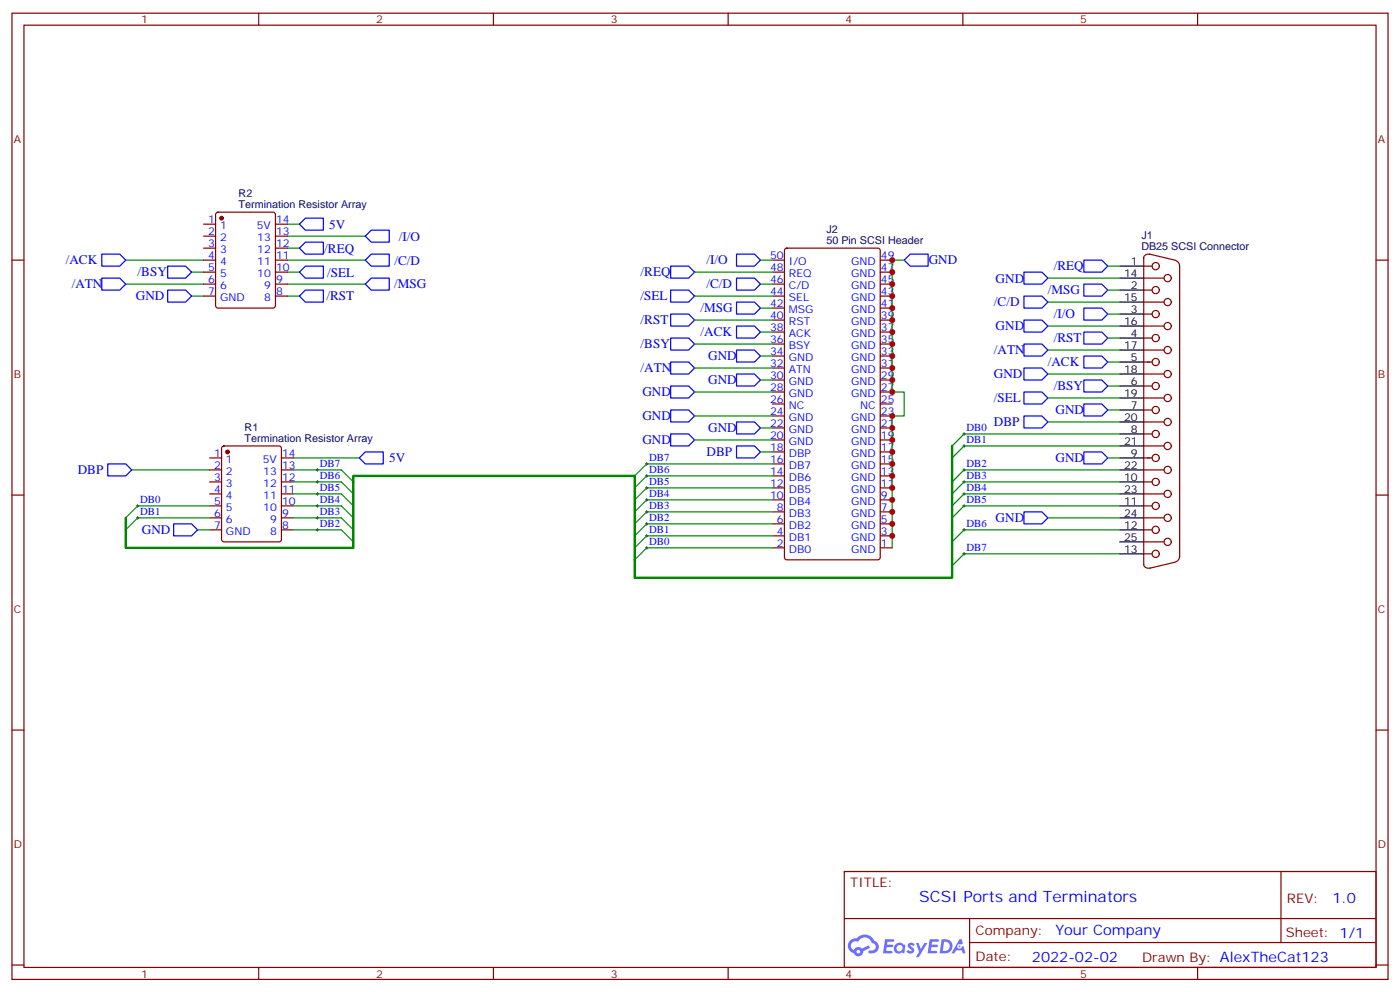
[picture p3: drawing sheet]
<svg xmlns="http://www.w3.org/2000/svg" width="412mm" height="292mm" viewBox="0 0 412 292" stroke-linecap="round" stroke-linejoin="round" font-family="sans-serif">
<g fill="none" stroke="#870000" stroke-width=".35">
<path d="M3.5 3.9h405.4v284.3h-405.4zM7.1 7.4h398.2v277.3h-398.2zM76.2 3.9v3.5M145.3 3.9v3.5M214.5 3.9v3.5M283.6 3.9v3.5M352.8 3.9v3.5M3.5 76.6h3.6M405.3 76.6h3.6M3.5 145.7h3.6M405.3 145.7h3.6M3.5 214.8h3.6"/>
<path d="M405.3 214.8h3.6M248.7 256.5h156.6v28.2h-156.6zM377.3 256.5v20.9M248.7 270.3h156.5M285.6 277.4h119.6M285.6 270.3v14.1M3.5 284h3.6M76.2 284.7v3.5M145.3 284.7v3.5M214.5 284.7v3.5M283.6 284.7v3.5M352.8 284.7v3.5"/>
<path d="M405.3 284h3.6"/>
</g>
<g fill="#5487ff">
<path d="M267.7 277.6a1.22 1.22 0 0 1 1.7 .3l-.4 .6a.47 .47 0 0 0-.3-.4 .47 .47 0 0 0-.5 .2l.1 .2a1.14 1.14 0 0 1 .8 1.8 1.14 1.14 0 0 1-1.9-.1l-.2-.1 .5-.6 .7 .4a.29 .29 0 0 0 .3-.2 .29 .29 0 0 0-.2-.3 1.04 1.04 0 0 1-.6-1.8z"/>
<path d="M260.7 276.4h2.4l.3 .2-.2 .5h-1.8l-.1 .9h1.5l.3 .4-.3 .3h-1.6l-.2 1.1 1.7 .1 .2 .3-.2 .3-2.6 .1z"/>
<path d="M273.8 276.4h2.4l.3 .2-.1 .5h-1.8l-.2 .9h1.6l.3 .4-.4 .3h-1.6l-.1 1.1 1.7 .1 .2 .3-.2 .3h-2.6z"/>
<path d="M282.6 276.4h.7l.3 1.3-.6 .3a.69 .69 0 0 0-1 .2 .69 .69 0 0 0 .4 1 .69 .69 0 0 0 .9-.6l.5-.3 .6 2.2h-.8l-.2-.8h-1.8l-.5 .8h-.8z"/>
<path d="M269.8 277.5h.8l.6 1.8 1.1-1.8h.9l-2.6 4.2h-.8l.9-1.6z"/>
<path d="M277.4 276.4l-.6 4.2h1.3a2.11 2.11 0 0 0 2.5-2.2 2.11 2.11 0 0 0-2.5-2zM278.1 277.1a1.39 1.39 0 0 1 1.7 1.5 1.39 1.39 0 0 1-1.8 1.2h-.3z"/>
<path d="M263.7 278a1.54 1.54 0 0 0-.1 2.2 1.54 1.54 0 0 0 2.2 .1l.6 .3 .3-2.3-.2-.3h-.4a1.49 1.49 0 0 0-2.4 0zM264 279a.94 .94 0 0 1 1.8 0 .94 .94 0 0 1-1.8 0z"/>
<path d="M250.4 276.8a2.18 2.18 0 0 0 1.1 3.7 1.44 1.44 0 0 0 1.6 .9 1.44 1.44 0 0 0 1.2-1.5l2-1-.5-.7-1.9 1a1.47 1.47 0 0 0-2.4 .4 1.39 1.39 0 0 1-.7-1.9 1.39 1.39 0 0 1 2-.5 2.12 2.12 0 0 1 2.2-1.3 2.12 2.12 0 0 1 1.9 1.7 1.14 1.14 0 0 1 1.1 1.4 1.14 1.14 0 0 1-1.7 .7 .43 .43 0 0 0-.5 .4 .43 .43 0 0 0 .4 .5 1.98 1.98 0 0 0 2.5-1.3 1.98 1.98 0 0 0-1.2-2.5 3.1 3.1 0 0 0-5.3-.7l-.9 .1zM252.3 280.1a.55 .55 0 0 1 1.1 0 .55 .55 0 0 1-1.1 0z"/>
<circle cx="282.6" cy="278.5" r=".26"/>
</g>
<g fill="none" stroke="#870000" stroke-width=".35">
<path d="M60 76.6h3.5M60 66h3.5M60 69.5h3.5M60 73h3.5M63.7 62.6l.5-.2h16.2l.7 .5v27.1l-.4 .6-16.5 .1-.6-.5-.1-27.1zM81.1 76.6h3.6M81.1 66h3.6M81.1 69.5h3.6M81.1 73h3.6M227.5 76.6h3.6M231.3 73.2l.5-.2h26.8l.6 .5 .1 90.5-.5 .7h-27l-.7-.4v-90.6zM259.3 76.6h3.5"/>
<path d="M336.9 75.8v90.4M336.9 78.3h2.5M338.7 74.8l7.4 1.8M338.8 74.9a1.31 1.31 0 0 0-1.9 1.1M346.2 76.6a1.77 1.77 0 0 1 1.3 1.7v85.4a1.77 1.77 0 0 1-1.3 1.7M60 80.1h3.5M60 83.6h3.5M60 87.1h3.5M81.1 80.1h3.6M81.1 83.6h3.6M81.1 87.1h3.6M227.5 80.1h3.6"/>
<path d="M227.5 83.6h3.6M227.5 87.1h3.6M227.5 90.7h3.6M227.5 94.2h3.6M227.5 97.7h3.6M259.3 80.1h3.5M259.3 83.6h3.5M259.3 87.1h3.5M259.3 90.7h3.5M259.3 94.2h3.5M259.3 97.7h3.5M336.9 96h6"/>
<path d="M336.9 88.9h6M336.9 99.5h2.5M336.9 81.8h6M336.9 92.4h2.5M336.9 85.4h2.5M227.5 101.2h3.6M227.5 104.8h3.6M227.5 108.3h3.6M227.5 111.8h3.6M227.5 115.4h3.6M227.5 118.9h3.6M259.3 101.2h3.5"/>
<path d="M259.3 104.8h3.5M259.3 108.3h3.5M259.3 111.8h3.5M259.3 115.4h3.5M259.3 118.9h3.5M336.9 117.1h6M336.9 110.1h6M336.9 113.6h2.5M336.9 106.5h2.5M336.9 103h6M61.7 138.3h3.6M61.7 134.8h3.6"/>
<path d="M65.5 131.4l.5-.2h16.2l.6 .5 .1 27.1-.5 .6-16.4 .1-.7-.5v-27.1zM82.9 138.3h3.5M82.9 134.8h3.5M227.5 136.5h3.6M227.5 133h3.6M227.5 129.5h3.6M227.5 125.9h3.6M227.5 122.4h3.6M259.3 136.5h3.5M259.3 133h3.5M259.3 129.5h3.5M259.3 125.9h3.5"/>
<path d="M259.3 122.4h3.5M336.9 138.3h6M336.9 134.8h2.5M336.9 131.2h6M336.9 124.2h6M336.9 127.7h2.5M336.9 120.6h2.5M61.7 152.4h3.6M61.7 155.9h3.6M61.7 145.3h3.6M61.7 148.9h3.6M61.7 141.8h3.6"/>
<path d="M82.9 152.4h3.5M82.9 155.9h3.5M82.9 145.3h3.5M82.9 148.9h3.5M82.9 141.8h3.5M227.5 157.7h3.6M227.5 154.2h3.6M227.5 150.6h3.6M227.5 147.1h3.6M227.5 143.6h3.6M227.5 140.1h3.6M259.3 157.7h3.5"/>
<path d="M259.3 154.2h3.5M259.3 150.6h3.5M259.3 147.1h3.5M259.3 143.6h3.5M259.3 140.1h3.5M336.9 159.5h6M336.9 152.4h6M336.9 155.9h2.5M336.9 145.3h6M336.9 148.9h2.5M336.9 141.8h2.5M227.5 161.2h3.6"/>
<path d="M259.3 161.2h3.5M336.9 163h2.5M336.9 166a1.41 1.41 0 0 0 1.9 1.1M346.1 165.5l-7.4 1.7"/>
<circle cx="340.4" cy="78.3" r="1.06"/>
<circle cx="340.4" cy="85.4" r="1.06"/>
<circle cx="340.4" cy="92.4" r="1.06"/>
<circle cx="340.4" cy="99.5" r="1.06"/>
<circle cx="344" cy="96" r="1.06"/>
<circle cx="344" cy="81.8" r="1.06"/>
<circle cx="344" cy="88.9" r="1.06"/>
<circle cx="340.4" cy="113.6" r="1.06"/>
<circle cx="340.4" cy="106.5" r="1.06"/>
<circle cx="344" cy="117.1" r="1.06"/>
<circle cx="344" cy="110.1" r="1.06"/>
<circle cx="344" cy="103" r="1.06"/>
<circle cx="340.4" cy="120.6" r="1.06"/>
<circle cx="340.4" cy="134.8" r="1.06"/>
<circle cx="340.4" cy="127.7" r="1.06"/>
<circle cx="344" cy="131.2" r="1.06"/>
<circle cx="344" cy="124.2" r="1.06"/>
<circle cx="344" cy="138.3" r="1.06"/>
<circle cx="340.4" cy="141.8" r="1.06"/>
<circle cx="340.4" cy="148.9" r="1.06"/>
<circle cx="340.4" cy="155.9" r="1.06"/>
<circle cx="344" cy="159.5" r="1.06"/>
<circle cx="344" cy="145.3" r="1.06"/>
<circle cx="344" cy="152.4" r="1.06"/>
<circle cx="340.4" cy="163" r="1.06"/>
</g>
<g fill="none" stroke="#000" stroke-width=".35">
<path d="M329.8 78.3h7.1M329.8 96h7.1M329.8 88.9h7.1M329.8 81.8h7.1M329.8 99.5h7.1M329.8 92.4h7.1M329.8 85.4h7.1M329.8 117.1h7.1M329.8 110.1h7.1M329.8 103h7.1M329.8 113.6h7.1M329.8 106.5h7.1"/>
<path d="M329.8 138.3h7.1M329.8 131.2h7.1M329.8 124.2h7.1M329.8 134.8h7.1M329.8 127.7h7.1M329.8 120.6h7.1M329.8 159.5h7.1M329.8 152.4h7.1M329.8 145.3h7.1M329.8 155.9h7.1M329.8 148.9h7.1M329.8 141.8h7.1"/>
<path d="M329.8 163h7.1"/>
</g>
<g fill="none" stroke="#008700" stroke-width=".35">
<path d="M37 76.6h23M84.7 73h3.5M84.7 76.6h22.9M84.7 69.5h22.9M84.7 66h3.5M224 76.6h3.5M266.3 76.6h-3.5v38.8h3.5v7h-3.5v38.8M326.3 78.3h3.5M37 83.6h23M56.4 87.1h3.6M56.4 80.1h3.6M84.7 87.1h3.5"/>
<path d="M84.7 83.6h22.9M84.7 80.1h3.5M204.6 87.1h22.9M204.6 80.1h22.9M204.6 94.2h22.9M224 83.6h3.5M224 90.7h3.5M224 97.7h3.5M308.7 81.8h21.1M308.7 88.9h21.1M308.7 96h21.1M326.3 85.4h3.5"/>
<path d="M326.3 92.4h3.5M326.3 99.5h3.5M204.6 101.2h22.9M204.6 108.3h22.9M204.6 115.4h22.9M224 104.8h3.5M224 111.8h3.5M308.7 103h21.1M308.7 110.1h21.1M308.7 117.1h21.1M326.3 106.5h3.5M326.3 113.6h3.5"/>
<path d="M38.8 138.3h22.9M86.4 138.3h14.1l3.6 3.5M86.4 134.8h19.4M204.6 122.4h22.9M204.6 129.5h22.9M224 125.9h3.5M224 133h3.5M227.5 136.5h-37l-3.5 3.6M308.7 124.2h21.1M326.3 134.8h3.5M326.3 120.6h3.5M329.8 138.3h-45.8l-3.5 3.5"/>
<path d="M329.8 131.2h-45.8l-3.5 3.6M329.8 127.7h-45.8l-3.5 3.5M58.2 155.9h3.5M61.7 152.4h-21.1l-3.6 3.5M61.7 148.9h-21.1l-3.6 3.5M86.4 152.4h14.1l3.6 3.5M86.4 155.9h14.1l3.6 3.6M86.4 148.9h14.1l3.6 3.5M86.4 145.3h14.1l3.6 3.6M86.4 141.8h14.1l3.6 3.5M227.5 157.7h-37l-3.5 3.5M227.5 154.2h-37l-3.5 3.5"/>
<path d="M227.5 150.6h-37l-3.5 3.6M227.5 147.1h-37l-3.5 3.5M227.5 143.6h-37l-3.5 3.5M227.5 140.1h-37l-3.5 3.5M308.7 152.4h21.1M329.8 155.9h-45.8l-3.5 3.6M329.8 148.9h-45.8l-3.5 3.5M329.8 145.3h-45.8l-3.5 3.6M329.8 141.8h-45.8l-3.5 3.5M227.5 161.2h-37l-3.5 3.5M329.8 163h-45.8l-3.5 3.5"/>
</g>
<g fill="none" stroke="#00f" stroke-width=".35">
<path d="M30 74.8h5.3l1.7 1.8-1.7 1.7h-5.3zM49.4 78.3h5.3l1.7 1.8-1.7 1.7h-5.3zM88.2 73l1.8-1.7h5.2v3.5h-5.2zM88.2 66l1.8-1.8h5.2v3.5h-5.2zM107.6 76.6l1.8-1.8h5.3v3.5h-5.3zM107.6 69.5l1.8-1.8h5.3v3.6h-5.3zM197.6 78.3h5.2l1.8 1.8-1.8 1.7h-5.2zM217 74.8h5.2l1.8 1.8-1.8 1.7h-5.2zM266.3 76.6l1.8-1.8h5.3v3.5h-5.3zM319.3 76.6h5.3l1.7 1.7-1.7 1.8h-5.3zM30 81.8h5.3l1.7 1.8-1.7 1.8h-5.3zM49.4 85.4h5.3l1.7 1.7-1.7 1.8h-5.3z"/>
<path d="M88.2 87.1l1.8-1.7h5.2v3.5h-5.2zM88.2 80.1l1.8-1.8h5.2v3.5h-5.2zM107.6 83.6l1.8-1.8h5.3v3.6h-5.3zM197.6 85.4h5.2l1.8 1.7-1.8 1.8h-5.2zM197.6 92.4h5.2l1.8 1.8-1.8 1.8h-5.2zM197.6 99.5h5.2l1.8 1.7-1.8 1.8h-5.2zM217 81.8h5.2l1.8 1.8-1.8 1.8h-5.2zM217 88.9h5.2l1.8 1.8-1.8 1.7h-5.2zM217 96h5.2l1.8 1.7-1.8 1.8h-5.2zM301.6 80.1h5.3l1.8 1.7-1.8 1.8h-5.3zM301.6 87.1h5.3l1.8 1.8-1.8 1.8h-5.3zM301.6 94.2h5.3l1.8 1.8-1.8 1.7h-5.3z"/>
<path d="M319.3 83.6h5.3l1.7 1.8-1.7 1.7h-5.3zM319.3 90.7h5.3l1.7 1.7-1.7 1.8h-5.3zM319.3 97.7h5.3l1.7 1.8-1.7 1.7h-5.3zM197.6 106.5h5.2l1.8 1.8-1.8 1.8h-5.2zM197.6 113.6h5.2l1.8 1.8-1.8 1.7h-5.2zM217 103h5.2l1.8 1.8-1.8 1.7h-5.2zM217 110.1h5.2l1.8 1.7-1.8 1.8h-5.2zM301.6 101.2h5.3l1.8 1.8-1.8 1.8h-5.3zM301.6 108.3h5.3l1.8 1.8-1.8 1.7h-5.3zM301.6 115.4h5.3l1.8 1.7-1.8 1.8h-5.3zM319.3 104.8h5.3l1.7 1.7-1.7 1.8h-5.3zM319.3 111.8h5.3l1.7 1.8-1.7 1.8h-5.3z"/>
<path d="M319.3 118.9h5.3l1.7 1.7-1.7 1.8h-5.3zM31.7 136.5h5.3l1.8 1.8-1.8 1.8h-5.3zM105.8 134.8l1.8-1.8h5.3v3.5h-5.3zM197.6 120.6h5.2l1.8 1.8-1.8 1.8h-5.2zM197.6 127.7h5.2l1.8 1.8-1.8 1.7h-5.2zM217 124.2h5.2l1.8 1.7-1.8 1.8h-5.2zM217 131.2h5.2l1.8 1.8-1.8 1.8h-5.2zM301.6 122.4h5.3l1.8 1.8-1.8 1.7h-5.3zM319.3 133h5.3l1.7 1.8-1.7 1.7h-5.3zM51.2 154.2h5.2l1.8 1.7-1.8 1.8h-5.2zM301.6 150.6h5.3l1.8 1.8-1.8 1.8h-5.3z"/>
</g>
<g fill="#870000" stroke="#870000" stroke-width=".35">
<circle cx="65.3" cy="64.2" r=".53"/>
<circle cx="67" cy="133" r=".53"/>
</g>
<g fill="none" stroke="#000" stroke-width=".29">
<path d="M93.1 138.3h.7M93.5 137.9v.7M190.1 136.5h.8M190.5 136.2v.7M190.5 139.7v.7M283.6 127.7h.7M283.6 131.2h.7M283.6 138.3h.7M284 127.4v.7M284 130.9v.7M284 137.9v.7M40.2 148.9h.7"/>
<path d="M40.2 152.4h.7M40.6 148.5v.7M40.6 152v.8M93.1 141.8h.7M93.1 145.3h.7M93.1 148.9h.7M93.1 155.9h.7M93.1 152.4h.7M93.5 141.5v.7M93.5 145v.7M93.5 148.5v.7M93.5 152v.8"/>
<path d="M93.5 155.6v.7M190.1 157.7h.8M190.1 154.2h.8M190.1 150.6h.8M190.1 147.1h.8M190.1 143.6h.8M190.1 140.1h.8M190.5 143.2v.7M190.5 146.8v.7M190.5 150.3v.7M190.5 153.8v.7M190.5 157.3v.7"/>
<path d="M283.6 141.8h.7M283.6 145.3h.7M283.6 148.9h.7M283.6 155.9h.7M284 141.5v.7M284 145v.7M284 148.5v.7M284 155.6v.7M190.1 161.2h.8M190.5 160.9v.7M283.6 163h.7M284 162.6v.7"/>
</g>
<path d="M280.5 131.2v38.8h-93.5v-29.9h-82.9v21.1h-67.1v-8.8" fill="none" stroke="#008700" stroke-width=".71"/>
<g fill="#c00">
<circle cx="262.8" cy="157.7" r=".88"/>
<circle cx="262.8" cy="154.2" r=".88"/>
<circle cx="262.8" cy="150.6" r=".88"/>
<circle cx="262.8" cy="147.1" r=".88"/>
<circle cx="262.8" cy="143.6" r=".88"/>
<circle cx="262.8" cy="140.1" r=".88"/>
<circle cx="262.8" cy="136.5" r=".88"/>
<circle cx="262.8" cy="133" r=".88"/>
<circle cx="262.8" cy="129.5" r=".88"/>
<circle cx="262.8" cy="125.9" r=".88"/>
<circle cx="262.8" cy="122.4" r=".88"/>
<circle cx="262.8" cy="115.4" r=".88"/>
<circle cx="262.8" cy="111.8" r=".88"/>
<circle cx="262.8" cy="108.3" r=".88"/>
<circle cx="262.8" cy="104.8" r=".88"/>
<circle cx="262.8" cy="101.2" r=".88"/>
<circle cx="262.8" cy="97.7" r=".88"/>
<circle cx="262.8" cy="94.2" r=".88"/>
<circle cx="262.8" cy="90.7" r=".88"/>
<circle cx="262.8" cy="87.1" r=".88"/>
<circle cx="262.8" cy="83.6" r=".88"/>
<circle cx="262.8" cy="80.1" r=".88"/>
<circle cx="262.8" cy="76.6" r=".88"/>
</g>
<text font-size="4.6" fill="#00f" x="270.8" y="265.5">SCSI Ports and Terminators</text>
<g font-size="4.2" fill="#00f">
<text x="392.5" y="265.7">1.0</text>
<text x="310.9" y="275.3">Your Company</text>
<text x="304" y="283.1">2022-02-02</text>
</g>
<g font-size="3.9" fill="#00f">
<text x="97" y="67.2">5V</text>
<text x="117.4" y="70.8">/I/O</text>
<text x="19.4" y="77.8">/ACK</text>
<text x="95.5" y="74.3">/REQ</text>
<text x="116.2" y="77.8">/C/D</text>
<text x="208.1" y="77.8">/I/O</text>
<text x="273.6" y="77.8">GND</text>
<text x="40.5" y="81.4">/BSY</text>
<text x="96.4" y="81.4">/SEL</text>
<text x="188.7" y="81.4">/REQ</text>
<text x="293.3" y="83.1">GND</text>
<text x="310.4" y="79.6">/REQ</text>
<text x="21.1" y="84.9">/ATN</text>
<text x="40" y="88.4">GND</text>
<text x="96.1" y="88.4">/RST</text>
<text x="116.1" y="84.9">/MSG</text>
<text x="188.7" y="88.4">/SEL</text>
<text x="208.1" y="84.9">/C/D</text>
<text x="308.7" y="86.6">/MSG</text>
<text x="188.7" y="95.5">/RST</text>
<text x="206.3" y="91.9">/MSG</text>
<text x="292.8" y="90.2">/C/D</text>
<text x="310.4" y="93.7">/I/O</text>
<text x="206.3" y="99">/ACK</text>
<text x="293.3" y="97.3">GND</text>
<text x="310.4" y="100.8">/RST</text>
<text x="188.7" y="102.5">/BSY</text>
<text x="208.6" y="106.1">GND</text>
<text x="292.8" y="104.3">/ATN</text>
<text x="308.7" y="107.8">/ACK</text>
<text x="188.7" y="109.6">/ATN</text>
<text x="208.6" y="113.1">GND</text>
<text x="292.8" y="111.3">GND</text>
<text x="189.2" y="116.7">GND</text>
<text x="292.8" y="118.4">/SEL</text>
<text x="310.4" y="114.9">/BSY</text>
<text x="189.2" y="123.7">GND</text>
<text x="292.8" y="125.4">DBP</text>
<text x="310.9" y="121.9">GND</text>
<text x="189.2" y="130.8">GND</text>
<text x="208.6" y="127.2">GND</text>
<text x="114.6" y="136">5V</text>
<text x="208.1" y="134.3">DBP</text>
<text x="310.9" y="136.1">GND</text>
<text x="22.9" y="139.6">DBP</text>
<text x="293.3" y="153.7">GND</text>
<text x="41.8" y="157.2">GND</text>
</g>
<g font-size="3.9" fill="#800">
<text x="250.5" y="261.1">TITLE:</text>
<text x="379.1" y="265.7">REV:</text>
<text x="287.4" y="275.3">Company:</text>
<text x="378.7" y="275.9">Sheet: 1/1</text>
<text x="287.4" y="282.9">Date:</text>
<text x="336.4" y="283">Drawn By: AlexTheCat123</text>
</g>
<g font-size="3.2" fill="#800">
<text x="41.6" y="6.9">1</text>
<text x="110.8" y="6.9">2</text>
<text x="179.9" y="6.9">3</text>
<text x="249.1" y="6.9">4</text>
<text x="318.2" y="6.9">5</text>
<text x="4.1" y="42">A</text>
<text x="405.9" y="42">A</text>
<text x="4.1" y="111.1">B</text>
<text x="405.9" y="111.1">B</text>
<text x="4.1" y="180.3">C</text>
<text x="405.9" y="180.3">C</text>
<text x="4.1" y="249.4">D</text>
<text x="405.9" y="249.4">D</text>
<text x="41.6" y="287.7">1</text>
<text x="110.8" y="287.7">2</text>
<text x="179.9" y="287.7">3</text>
<text x="249.1" y="287.7">4</text>
<text x="318.2" y="287.7">5</text>
</g>
<g font-size="3.2" fill="#000080">
<text x="70.3" y="58">R2</text>
<text x="70.3" y="61.2">Termination Resistor Array</text>
<text x="243.4" y="71.8">50 Pin SCSI Header</text>
<text x="243.4" y="68.5">J2</text>
<text x="336.2" y="70.3">J1</text>
<text x="336.2" y="73.6">DB25 SCSI Connector</text>
<text x="72" y="130">Termination Resistor Array</text>
<text x="72" y="126.8">R1</text>
</g>
<g font-size="3.2" fill="#00f">
<text x="61.3" y="65.6">1</text>
<text x="81.3" y="65.6">14</text>
<text x="61.3" y="69.1">2</text>
<text x="64.8" y="67.4">1</text>
<text x="64.8" y="70.9">2</text>
<text x="75.6" y="67.4">5V</text>
<text x="75.8" y="70.9">13</text>
<text x="81.3" y="69.1">13</text>
<text x="61.3" y="72.7">3</text>
<text x="61.3" y="76.2">4</text>
<text x="64.8" y="74.4">3</text>
<text x="64.8" y="78">4</text>
<text x="75.8" y="78">11</text>
<text x="75.8" y="74.4">12</text>
<text x="81.3" y="76.2">11</text>
<text x="81.3" y="72.7">12</text>
<text x="226.9" y="76.2">50</text>
<text x="232.4" y="78">I/O</text>
<text x="250.7" y="78">GND</text>
<text x="259.5" y="76.2">49</text>
<text x="61.3" y="79.7">5</text>
<text x="61.3" y="83.3">6</text>
<text x="64.8" y="81.5">5</text>
<text x="75.8" y="81.5">10</text>
<text x="81.3" y="83.3">9</text>
<text x="81.3" y="79.7">10</text>
<text x="226.9" y="79.7">48</text>
<text x="226.9" y="83.3">46</text>
<text x="232.4" y="81.5">REQ</text>
<text x="250.7" y="81.5">GND</text>
<text x="259.5" y="83.3">45</text>
<text x="259.5" y="79.7">47</text>
<text x="61.3" y="86.8">7</text>
<text x="64.8" y="85">6</text>
<text x="64.8" y="88.5">GND</text>
<text x="77.8" y="88.5">8</text>
<text x="77.8" y="85">9</text>
<text x="81.3" y="86.8">8</text>
<text x="226.9" y="86.8">44</text>
<text x="232.4" y="85">C/D</text>
<text x="232.4" y="88.5">SEL</text>
<text x="250.7" y="88.5">GND</text>
<text x="250.7" y="85">GND</text>
<text x="259.5" y="86.8">43</text>
<text x="226.9" y="90.3">42</text>
<text x="226.9" y="93.8">40</text>
<text x="232.4" y="92.1">MSG</text>
<text x="232.4" y="95.6">RST</text>
<text x="250.7" y="95.6">GND</text>
<text x="250.7" y="92.1">GND</text>
<text x="259.5" y="93.8">39</text>
<text x="259.5" y="90.3">41</text>
<text x="226.9" y="97.4">38</text>
<text x="226.9" y="100.9">36</text>
<text x="232.4" y="99.1">ACK</text>
<text x="250.7" y="99.1">GND</text>
<text x="259.5" y="100.9">35</text>
<text x="259.5" y="97.4">37</text>
<text x="226.9" y="104.4">34</text>
<text x="226.9" y="107.9">32</text>
<text x="232.4" y="102.7">BSY</text>
<text x="232.4" y="106.2">GND</text>
<text x="250.7" y="106.2">GND</text>
<text x="250.7" y="102.7">GND</text>
<text x="259.5" y="107.9">31</text>
<text x="259.5" y="104.4">33</text>
<text x="226.9" y="111.5">30</text>
<text x="232.4" y="109.7">ATN</text>
<text x="232.4" y="113.2">GND</text>
<text x="250.7" y="113.2">GND</text>
<text x="250.7" y="109.7">GND</text>
<text x="259.5" y="111.5">29</text>
<text x="226.9" y="115">28</text>
<text x="226.9" y="118.5">26</text>
<text x="232.4" y="116.8">GND</text>
<text x="250.7" y="116.8">GND</text>
<text x="259.5" y="118.5">25</text>
<text x="259.5" y="115">27</text>
<text x="226.9" y="122.1">24</text>
<text x="226.9" y="125.6">22</text>
<text x="232.4" y="120.3">NC</text>
<text x="232.4" y="123.8">GND</text>
<text x="250.7" y="123.8">GND</text>
<text x="253.4" y="120.3">NC</text>
<text x="259.5" y="125.6">21</text>
<text x="259.5" y="122.1">23</text>
<text x="226.9" y="129.1">20</text>
<text x="232.4" y="127.4">GND</text>
<text x="232.4" y="130.9">GND</text>
<text x="250.7" y="130.9">GND</text>
<text x="250.7" y="127.4">GND</text>
<text x="259.5" y="129.1">19</text>
<text x="284.7" y="126.8">DB0</text>
<text x="284.7" y="130.4">DB1</text>
<text x="63.1" y="134.4">1</text>
<text x="63.1" y="137.9">2</text>
<text x="66.6" y="136.2">1</text>
<text x="77.4" y="136.2">5V</text>
<text x="83.1" y="137.9">13</text>
<text x="83.1" y="134.4">14</text>
<text x="94.2" y="137.4">DB7</text>
<text x="191.2" y="135.6">DB7</text>
<text x="226.9" y="132.6">18</text>
<text x="226.9" y="136.2">16</text>
<text x="232.4" y="134.4">DBP</text>
<text x="232.4" y="137.9">DB7</text>
<text x="250.7" y="137.9">GND</text>
<text x="250.7" y="134.4">GND</text>
<text x="259.5" y="136.2">15</text>
<text x="259.5" y="132.6">17</text>
<text x="284.7" y="137.4">DB2</text>
<text x="63.1" y="141.5">3</text>
<text x="66.6" y="139.7">2</text>
<text x="66.6" y="143.2">3</text>
<text x="77.6" y="143.2">12</text>
<text x="77.6" y="139.7">13</text>
<text x="83.1" y="141.5">12</text>
<text x="94.2" y="140.9">DB6</text>
<text x="191.2" y="142.7">DB5</text>
<text x="191.2" y="139.2">DB6</text>
<text x="226.9" y="139.7">14</text>
<text x="226.9" y="143.2">12</text>
<text x="232.4" y="141.5">DB6</text>
<text x="250.7" y="141.5">GND</text>
<text x="259.5" y="143.2">11</text>
<text x="259.5" y="139.7">13</text>
<text x="284.7" y="140.9">DB3</text>
<text x="41.3" y="148">DB0</text>
<text x="63.1" y="145">4</text>
<text x="63.1" y="148.5">5</text>
<text x="66.6" y="146.8">4</text>
<text x="77.6" y="146.8">11</text>
<text x="83.1" y="148.5">10</text>
<text x="83.1" y="145">11</text>
<text x="94.2" y="148">DB4</text>
<text x="94.2" y="144.5">DB5</text>
<text x="191.2" y="149.8">DB3</text>
<text x="191.2" y="146.2">DB4</text>
<text x="226.9" y="146.8">10</text>
<text x="232.4" y="145">DB5</text>
<text x="232.4" y="148.5">DB4</text>
<text x="250.7" y="148.5">GND</text>
<text x="250.7" y="145">GND</text>
<text x="259.5" y="146.8">9</text>
<text x="284.7" y="144.5">DB4</text>
<text x="284.7" y="148">DB5</text>
<text x="41.3" y="151.5">DB1</text>
<text x="63.1" y="152">6</text>
<text x="63.1" y="155.6">7</text>
<text x="66.6" y="150.3">5</text>
<text x="66.6" y="153.8">6</text>
<text x="77.6" y="150.3">10</text>
<text x="79.6" y="153.8">9</text>
<text x="83.1" y="155.6">8</text>
<text x="83.1" y="152">9</text>
<text x="94.2" y="155">DB2</text>
<text x="94.2" y="151.5">DB3</text>
<text x="191.2" y="153.3">DB2</text>
<text x="228.9" y="150.3">8</text>
<text x="228.9" y="153.8">6</text>
<text x="232.4" y="152">DB3</text>
<text x="232.4" y="155.6">DB2</text>
<text x="250.7" y="155.6">GND</text>
<text x="250.7" y="152">GND</text>
<text x="259.5" y="153.8">5</text>
<text x="259.5" y="150.3">7</text>
<text x="284.7" y="155">DB6</text>
<text x="66.6" y="157.3">GND</text>
<text x="79.6" y="157.3">8</text>
<text x="191.2" y="160.3">DB0</text>
<text x="191.2" y="156.8">DB1</text>
<text x="228.9" y="157.3">4</text>
<text x="228.9" y="160.9">2</text>
<text x="232.4" y="159.1">DB1</text>
<text x="250.7" y="159.1">GND</text>
<text x="259.5" y="160.9">1</text>
<text x="259.5" y="157.3">3</text>
<text x="232.4" y="162.6">DB0</text>
<text x="250.7" y="162.6">GND</text>
<text x="284.7" y="162.1">DB7</text>
</g>
<g font-size="3.2">
<text x="333.1" y="78">1</text>
<text x="331.1" y="81.5">14</text>
<text x="331.1" y="88.5">15</text>
<text x="333.1" y="85">2</text>
<text x="331.1" y="95.6">16</text>
<text x="333.1" y="92.1">3</text>
<text x="333.1" y="99.1">4</text>
<text x="331.1" y="102.7">17</text>
<text x="333.1" y="106.2">5</text>
<text x="331.1" y="109.7">18</text>
<text x="333.1" y="113.2">6</text>
<text x="331.1" y="116.8">19</text>
<text x="331.1" y="123.8">20</text>
<text x="333.1" y="120.3">7</text>
<text x="331.1" y="130.9">21</text>
<text x="333.1" y="127.4">8</text>
<text x="331.1" y="137.9">22</text>
<text x="333.1" y="134.4">9</text>
<text x="331.1" y="141.5">10</text>
<text x="331.1" y="145">23</text>
<text x="331.1" y="148.5">11</text>
<text x="331.1" y="152">24</text>
<text x="331.1" y="155.6">12</text>
<text x="331.1" y="159.1">25</text>
<text x="331.1" y="162.6">13</text>
</g>
</svg>
